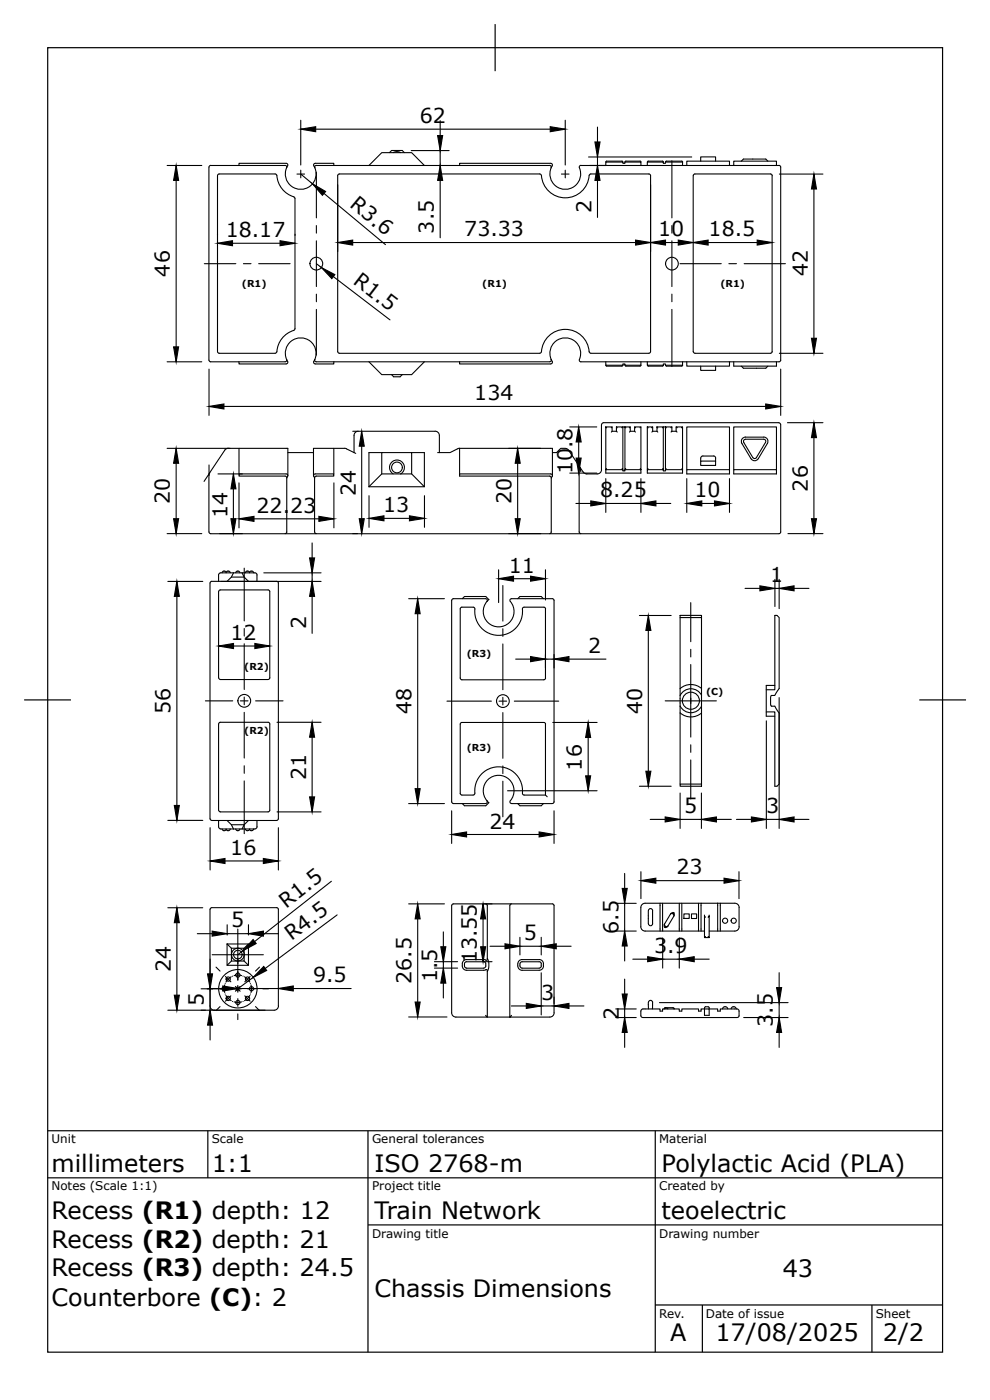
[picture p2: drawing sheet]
<svg xmlns="http://www.w3.org/2000/svg" width="210mm" height="297mm" viewBox="0 0 210 297" stroke-linecap="round" stroke-linejoin="round" font-family="sans-serif">
<g fill="none" stroke="#000" stroke-width=".23">
<path d="M35.5 35.1h7.4M37.4 38.3v35.4M44.4 35.5v41.2l.3 .1h15.8a.36 .36 0 0 0 .4-.5M44.4 35.5l.3-.4h15.8a.34 .34 0 0 1 .4 .5M50.8 35.1v-.4h10a.35 .35 0 0 1 .3 .5M58.4 37h-11.9l-.3 .1v37.6M58.4 37l.4 .3M58.8 37.3a5.1 5.1 0 0 0 3.6 4.5M60.9 35.6a3.3 3.3 0 0 0 3 4.6 3.3 3.3 0 0 0 3-4.6M61.1 35.2l-.2 .4M63.1 37h1.6M63.9 37l2.5 2"/>
<path d="M63.9 25.5v9.6M63.9 36.1v1.7M66.6 35.2l.3 .4M66.8 35.6a.35 .35 0 0 1 .4-.5h49.5a.34 .34 0 0 1 .3 .5M67 27.4h49.8M67.2 36.6v9.7M70.9 35.1v-.4h-4a.35 .35 0 0 0-.3 .5M78.3 35.1l2.8-2.7h6.3l2.7 2.7M82.7 32.4l.5-.4h2.2l.5 .4M83.5 32.4a1.56 1.56 0 0 1 1.6 0M87.3 32h8.1M93.5 25.6v3.2"/>
<path d="M93.5 32v3.1M93.5 38.3v12.2M97.6 35.1v-.4h19.4a.35 .35 0 0 1 .3 .5M119.2 37h1.6M120 25.5v9.6M120 36.1v1.7M123.3 35.1h42.1l.4 .4M123.4 35.1a.35 .35 0 0 0-.4 .5 3.3 3.3 0 0 1-3.2 4.6 3.3 3.3 0 0 1-2.5-5M125 33.3h21.9M125.1 37.3a5.1 5.1 0 0 1-5.2 4.7 5.1 5.1 0 0 1-5-4.9l-.3-.1h-42.7l-.2 .3v37.4M126.9 27v3.2M126.9 33.3v1.8"/>
<path d="M126.9 38.3v7.9M128.8 34.2h3.3l.2 .2M128.8 34.2l-.2 .2M132.7 34.4v.3h-.4v-.3h-3.7v.7M132.7 34.4h3.4v.7M132.9 34.2h3M132.9 34.2l-.2 .2M135.9 34.2l.2 .2M137.5 34.4l.2-.2h3l.2 .2M137.8 37h-12.3l-.4 .3M137.8 37l.4 .3v37.4M141.3 34.4v.3h-.4v-.3h-3.4v.7"/>
<path d="M141.3 34.4h3.6v.7M141.3 34.4l.2-.2h3.3l.2 .2M142.7 34.1v12.2M145.8 35.1v-.9h9.1v.9M148.8 34.2v-.9h3.2v.9M155.8 35.1v-.9h9.1v.9M157.4 34.2l.5-.4h4.7l.5 .4M164 37.3v37.4M164 37.3l-.4-.3h-16l-.3 .1-.1 37.6M165.5 37h9.3M165.8 35.5v41l-.2 .3h-42.3M43.4 56h6.7"/>
<path d="M49.4 51.7h10.1M51.7 56h1.6M54.9 56h6.7M62.4 41.8l.2 .4v27.6l-.2 .4M67.2 56l1.1 .8M67.2 47.9v1.6M67.2 51.2v9.7M68.8 41.1l13.1 10.9M70.8 58.7l12 9.2M74.9 51.5h60.1M141.3 51.5h2.7M142.7 47.9v1.6"/>
<path d="M142.7 51.2v9.7M144.4 56h8.8M150.4 51.5h10.4M154.8 56h1.6M158 56h8.8M172.8 40.1v31.8M35.5 76.8h7.4M44.4 78.4v9.8M46.2 74.7l.3 .3M46.5 75h11.9M58.8 74.7l-.4 .3M60.9 76.3a3.3 3.3 0 0 1 3-4.5 3.3 3.3 0 0 1 3 4.5"/>
<path d="M60.9 76.3l.2 .4a.35 .35 0 0 1-.3 .6h-10v-.5M62.4 70.2a5.1 5.1 0 0 0-3.6 4.5M66.8 76.3a.35 .35 0 0 0 .4 .5h49.5a.36 .36 0 0 0 .3-.5M66.9 76.3l-.3 .4a.36 .36 0 0 0 .3 .6h4v-.5M67.2 62.5v1.6M67.2 65.7v9.7M71.7 74.7l.4 .3M72.1 75h42.5M78.3 76.8l2.8 2.8h6.3l2.7-2.8M83.2 79.6l.4 .4h1.4l.4-.4M97.6 76.8v.5h19.4a.51 .51 0 0 0 .3-.5 .51 .51 0 0 0-.3-.5 3.3 3.3 0 0 1 3.2-4.5 3.3 3.3 0 0 1 2.8 4.7l.4 .3M125.1 74.7a5.1 5.1 0 0 0-5.2-4.7 5.1 5.1 0 0 0-5 4.9l-.3 .1"/>
<path d="M125.1 74.7l.4 .3M125.5 75h12.3M128.6 76.8v.8h3.7M128.6 77.6l.2 .1M128.8 77.8h3.3M132.3 77.6l-.2 .1M132.7 77.6l.2 .1M132.9 77.8h3M136.1 76.8v.8h-3.4v-.3h-.4v.3M136.1 77.6l-.2 .1M137.5 76.8v.8h3.4v-.3h.4v.3h3.6v-.8M137.5 77.6l.2 .1"/>
<path d="M137.7 77.8h3M138.2 74.7l-.4 .3M140.9 77.6l-.2 .1M141.3 77.6l.2 .1M141.5 77.8h3.3M142.7 62.5v1.6M142.7 65.7v12.1M145 77.6l-.2 .1M145.8 76.8v1h9.1v-1M147.2 74.7l.4 .3M147.6 75h16M148.8 77.8v.9h3.2v-.9"/>
<path d="M155.8 76.8v1h9.1v-1M157.4 77.8l.5 .4h4.7l.5-.4M164 74.7l-.4 .3M165.5 75h9.3M165.8 78.4v9.8M35.5 95.2h13.4M37.4 98.4v11.8M47.5 86.3h115.1M48.5 95.2h12.6v5.8M48.5 95.2l-.8 .4-3.2 4.8M50.8 95.2v5.5M61.1 96.1h5.5"/>
<path d="M70.9 95.2v5.5M73.1 95.2h-6.5v5.8M73.2 95.2l.4 .1M73.5 95.3l2 1M74.9 91.6h1M75.2 96.1v-3.6a.88 .88 0 0 1 .9-.9h16.3a.91 .91 0 0 1 .9 .9v3.6M76.8 94.8v15.4M81.1 96.1h-2.8v7.3M87.4 96.1h2.7v7.3h-11.8M97.2 95.3l-1.6 .8h-2.7M97.6 95.2l-.4 .1M109.9 98.4v11.8"/>
<path d="M117.3 96.1a1.09 1.09 0 0 0 1.5-.6 1.45 1.45 0 0 1 2.3 .7l1.9 2.8v14l.4 .3M121 90.7h5.7M122.9 93.9v3.4M128.2 89.8h37.4l.2 .4-.1 23-.3 .2h-120.7l-.3-.4v-14.2M128.2 89.8l-.4 .2-.1 .2v9.6a.88 .88 0 0 1-.9 .9h-2.2l-.8-.4M128.6 99.8h3.7v.2h.4v-.2h3.4v.7h-7.5zM128.6 90.7h1.4l-.2 .2M128.8 90.9l-.2-.2v9.1l.2-.2M129.8 91.8l.2-.2h.9l.2 .2M130 90.7v.9M130.9 90.7h1.4l-.2 .2M131.1 90.9l-.2-.2v.9"/>
<path d="M132.9 90.9l-.2-.2v9.1l.2-.2M133.7 90.9l.1-.2h-1.5v9.1l-.2-.2M133.8 90.7v.9l-.1 .2M133.8 91.6h1l.1 .2M134.8 90.7v.9M134.9 90.9l-.1-.2h1.3l-.2 .2M136.1 90.7v9.1l-.2-.2M137.5 99.8h3.4v.2h.4v-.2h3.6v.7h-7.4zM137.5 90.7h1.1l-.2 .2M137.7 90.9l-.2-.2v9.1l.2-.2M138.4 91.8l.2-.2h.9l.2 .2M138.6 90.7v.9"/>
<path d="M139.5 90.7h1.4l-.2 .2M139.7 90.9l-.2-.2v.9M141.5 90.9l-.2-.2v9.1l.2-.2M142.5 90.9l.2-.2h-1.8v9.1l-.2-.2M142.7 90.7v.9l-.2 .2M142.7 91.6h.9l.2 .2M143.6 90.7v.9M143.8 90.9l-.2-.2h1.3l-.1 .2M144.9 90.7v9.1l-.1-.2M145.8 99.8h9.1v.9h-9.1zM145.8 99.8v-9.1h9.1v9.1M148.8 97.9h3.2v1h-3.2z"/>
<path d="M149.3 96.9l2.2-.1 .4 .3 .1 .2M149.3 96.8l-.4 .3-.1 .8M152 97.3v.6M155.8 99.8h9.1v.9h-9.1zM155.8 99.8v-9.1h9.1v9.1M157.7 93.1l.6-.3h3.9a.91 .91 0 0 1 .7 1.4l-1.9 3.2a.91 .91 0 0 1-1.5 0l-2-3.4-.1-.5zM159.9 97.2l-2-3.2v-.5l.4-.2h4l.3 .4v.3l-2 3.2M160.6 97.2l-.4 .2-.3-.2M167.2 89.8h7.6M172.8 92.9v17.3M35.5 113.3h7.4M44.5 100.4l-.1 .5"/>
<path d="M44.5 100.4l-1.2 1.8M46.3 100.7h5.2M46.6 113.3h4.9M49.6 103.8v6.4M50.8 102.6v9.5M53.9 110.2h13.8M60.9 101.5l-.4-.4h-9.7v-.4h10a.48 .48 0 0 1 .3 .4 .48 .48 0 0 1-.2 .4M60.9 101.5v11.5l-.4 .3M66.3 115.3v3.2M66.8 101.5v11.5M66.8 101.5l.4-.4h3.7v-.4h-4a.48 .48 0 0 0-.3 .4 .48 .48 0 0 0 .2 .4M66.8 113l.4 .3"/>
<path d="M70.9 102.6v9.5M74.9 113.3h1M78.4 105.3v6.7M81.1 100.7v-4.6h6.3v4.6M81.5 110.1h5.5M83.5 100.6a1.58 1.58 0 0 1-.4-2.3 1.58 1.58 0 0 1 2.4 0 1.58 1.58 0 0 1-.4 2.3M85.1 100.7h2.3l2.7 2.7M85.1 100.7h-4l-2.8 2.7M90.1 105.3v6.7M97.6 100.7v-5.5h19.7v5.8M108 113.3h6.8M117.1 101.5l-.4-.4h-19.1v-.4h19.4a.48 .48 0 0 1 .3 .4 .48 .48 0 0 1-.2 .4"/>
<path d="M117.1 101.5v11.5l-.4 .3M121 100.5h5.7M122.3 106.9h3.2M123.3 100.2l-.3-1.2 .8 1.3M128.6 106.9h7.5M128.6 101.7v7.1M136.1 101.7v7.1M139.3 106.9h3.1M145.8 101.7v7.1M149 106.9h2.7M154.9 101.7v7.1M167.3 113.3h7.5"/>
<path d="M35.6 123.5h7.5M37.6 126.7v44.4M46.4 122.1v1.4M46.4 125.7v18.3M46.4 125.7l.4-.4h10.1l.3 .2 .1 18.5-.4 .3M48 121.5a.47 .47 0 0 0-.5-.2 .47 .47 0 0 0-.3 .4M48.2 123.5l.9-.9h2.7l1 .9M48.9 121.7a.45 .45 0 0 0-.5-.4 .45 .45 0 0 0-.4 .4M49.6 121.7h1.8M49.6 121.7h-1.4a2.22 2.22 0 0 0-1.7 .2l-.1 .2M49.6 121.7l-.5 .9M49.6 137.2h4.5"/>
<path d="M50.4 121.3l.4 .1 .1 .3M50.4 121.3l-.3 .4M51.4 121.7h1.4a2.31 2.31 0 0 1 1.7 .2l.1 .2M51.4 121.7l.4 .9M51.9 120.7v11.2M51.9 133.5v1.6M51.9 136.7v9.7M52.6 121.3l-.3 .1-.2 .3M52.6 121.3l.4 .4M53 121.5a.49 .49 0 0 1 .5-.2 .49 .49 0 0 1 .4 .4M54.6 122.1v1.4M56 121.7h12.2"/>
<path d="M58.8 123.5l.3 .3v50.1l-.3 .3M66.3 121.7v1.8M66.3 126.7v7.8M68.2 123.5h-23.2l-.3 .1-.1 50.3 .4 .3M86.8 127.2h7.6M88.7 130.3v37.2M96.3 127.2h6.8M96.3 127.2l-.4 .3v42.8l.4 .4M98.1 129h2.4l.2 .1 .1 .3M98.1 129l-.4 .3v14.7l.4 .4M98.2 127.2l.4-.5h4.6l.6 .6-.4 .5M103.1 127.2a.36 .36 0 0 1 .3 .2 .36 .36 0 0 1 0 .3"/>
<path d="M105.9 121v7M106.8 124.4v7.5M106.8 133.5v1.7M106.8 136.8v9.7M109 122.9h3.7M109.5 140h3.2M109.9 127.2l.5-.5h4.5l.5 .5M115.5 129h-4.2l-.3 .1a5.5 5.5 0 0 1-3.1 5.4 5.1 5.1 0 0 1-7.1-5.1M115.5 129l.3 .1v.2v14.7l-.3 .4M115.8 121v6.4M115.8 140h1.9M117.3 127.2h-8.7a.36 .36 0 0 0-.3 .2 .36 .36 0 0 0 .1 .3 3.3 3.3 0 0 1-.3 4.5 3.3 3.3 0 0 1-4.5 0 3.3 3.3 0 0 1-.2-4.5"/>
<path d="M117.3 127.2l.4 .3v42.8l-.4 .4M120.8 140h7.9M135.8 130.7h6.7M137.7 133.9v29.9M144.4 130.7h4.6v.5h-4.6zM144.4 131.2v35.3M146.7 128v8.3M146.7 137.9v1.6M149 131.2v15M158.2 125h3.2M164.6 123.1v5.7M164.6 125h.9"/>
<path d="M165.5 123.1v6.2M168.6 125h3.2M43.6 148.9h5.8M46.4 153.8v18.3M46.4 144l.4 .3M46.8 144.3h10.1M51 148.9h1.7M51.9 148.1v1.6M51.9 151.3v9.7M54.3 148.9h5.8M57.3 153.8l-.1 18.4-.3 .2h-10.1l-.4-.3M57.3 153.8l-.4-.4h-10.1l-.4 .4"/>
<path d="M58.8 153.4h9.4M66.3 156.6v12.7M94.9 148.9h9.4M98.1 153.4h17.4M98.1 144.4h17.4M98.1 153.4l-.4 .4v14.7l.4 .4M106 148.9h1.6M106.8 148.1v1.6M106.8 151.4v9.7M109.2 148.9h9.4M115.5 153.4l.3 .4v15.1M117.4 153.4h9.4"/>
<path d="M124.9 156.6v8.2M141.3 148.9h10.8M144.4 150a2.54 2.54 0 0 0 2.3 1.4 2.54 2.54 0 0 0 2.3-1.4M144.4 147.7a2.54 2.54 0 0 1 2.3-1.4 2.54 2.54 0 0 1 2.3 1.4M144.4 151.4a3.4 3.4 0 0 0 4.6 0M144.4 146.2a3.4 3.4 0 0 1 4.6 0M146.7 141.1v15.5M146.7 158.2v1.6M149 147.7v2.3M149 146.2v1.5M149 150v16.5M162.7 146.5h1.8v-15.8h.5l.5 .5v15l-1 1.5h-.7l-.2 .4 .1 1.8 .8 .1 1 1.4v15.1l-.5 .5h-.5v-15.8h-1.8"/>
<path d="M162.7 153.1v22.9M164.5 145.6h-1.8v6.5h1.8M165.5 148.2v27.8M35.6 174.2h7.5M44.6 175.8v9M45 174.3h13.7M46.4 174.3v1.3l.1 .2 .4 .2M46.9 176.1h2.7M47.2 176.1a.46 .46 0 0 0 .3 .3 .46 .46 0 0 0 .5-.2M48 176.1a.45 .45 0 0 0 .4 .3 .45 .45 0 0 0 .5-.3M48.2 174.3l.9 .9h2.7l1-.9M49.1 175.2l.5 .9"/>
<path d="M49.6 176.1h1.8M50.1 176.1l.3 .3M50.9 176.1l-.1 .3h-.4M51.4 176.1h2.7M51.8 175.2l-.4 .9M51.9 162.6v1.6M51.9 165.9v11.2M52.1 176.1l.2 .3h.3M53 176.1l-.4 .3M53.9 176.1a.47 .47 0 0 1-.4 .3 .47 .47 0 0 1-.5-.2M54.6 174.3v1.3l-.2 .4h-.3M58.8 172.4h9.4"/>
<path d="M59.1 175.8v9M86.8 170.7h7.6M95.9 172.2v6.9M96.3 170.7h6.8M99.1 177.2h15.4M100.8 168.5l-.1 .2-.2 .2h-2.4M100.8 168.4a5.1 5.1 0 0 1 5.2-5.5 5.1 5.1 0 0 1 5 5.7l.3 .3h4.5l.4 .3M103.4 170.1a.36 .36 0 0 1 0 .4 .36 .36 0 0 1-.3 .2M103.4 170.1a3.3 3.3 0 0 1 .3-4.6 3.3 3.3 0 0 1 4.6 .2 3.3 3.3 0 0 1 0 4.6l.1 .3 .2 .1h8.7M103.4 170.1l.4 .4-.6 .6h-4.6l-.4-.4M106.8 162.7v1.6M106.8 165.9v7.6"/>
<path d="M107.8 168h19M109.9 170.7l.5 .4h4.5l.5-.4M117.7 172.2v6.9M135.8 167h6.7M138.1 174h3.2M144.4 166.5h4.6v.5h-4.6zM144.4 168.4v7.6M144.4 174h4.5M146.7 161.4v8.3M148.9 168.4v7.6M152.1 174h3.2M156.4 174h3.2"/>
<path d="M162.7 174h2.8M168.6 174h3.2M35.6 192.8h7.5M37.6 196v15.4M41.9 198.3h3.2M47.8 182.9h8.1M48.2 196.4v2.2M48.2 198.3h4.6M50.5 197.3v10.9M52.8 196.4v2.2M55.9 198.3h3.2M70.4 187.2l-16.3 12.8"/>
<path d="M71.6 194.3l-15.3 11.4M86.8 192h7.6M88.7 195.2v17.6M94.1 197.9v3.2M96.3 192h21M96.3 192l-.4 .3v22.8a.91 .91 0 0 0 .9 .9h6.7l-.4-.3M102.6 195.2v5.9M102.7 192h1.8M103.1 192l.4 .3v11.4l-.1 .2h-.3M108.3 192.3v23.7h-4.8v-9.8l-.1-.3-.3 .1M108.6 192l-.3 .3M110.4 199.1v3.7"/>
<path d="M114.9 199.1v3.7M117.3 192l.4 .3v22.8M130.7 191.9h4.4M130.7 197.8h4.4M132.6 185.5v3.2M132.6 191.9v5.9M136.1 185.1v5.8M137.7 193.4v2.8M137.7 193.4a.45 .45 0 0 1 .4-.4 .45 .45 0 0 1 .5 .4M137.7 196.2a.45 .45 0 0 0 .4 .4 .45 .45 0 0 0 .5-.4M138.6 193.4v2.8M139.3 187h14.5"/>
<path d="M140.2 191.8v6M140.7 191.8v6M140.7 199.2v6.4M141.1 196.2l-.1 .6 .2 .2M141.3 196.8l-.1 .2M141.9 196.6l-.5 .4h-.2M142.5 194l.4 .1 .2 .4-1.3 2.2-.4 .1-.3-.5zM143.1 193.9v.7M143.1 193.9l-.2 .2M143.1 193.9h-.5l-.2 .3M144.2 191.8v6M144.2 199.2v6.4"/>
<path d="M144.8 191.8v6M145.2 194.1h1.2v1h-1.2zM146.8 194.1h1.1v1h-1.1zM148.3 191.8v6M148.9 191.8h-11.9a.91 .91 0 0 0-.9 1v4a.91 .91 0 0 0 .9 1h12.6M149.6 194.4v.2M149.8 198.9l-.2 .2h1M149.8 194.8l-.2-.2v4.5M150.4 194.8l.2-.2v4.5l-.2-.2M150.6 194.4v.2M152.4 191.8h-3.5v6M152.4 191.8v6"/>
<path d="M152.4 191.8h.6M156.9 185.1v5.8M156.9 192.8v4M157 196.8a.91 .91 0 0 1-1 1h-5.4M157 192.8a.91 .91 0 0 0-.9-1h-3.1v6M35.6 214.6h22.6M42.7 210h5.9M44.2 210h3.1M44.6 213.6a.91 .91 0 0 0 .9 1M44.6 217.7v3.2M45.1 202.8h10.8M45.9 205.4l.8 .9"/>
<path d="M46.7 213.8l-.8 .8M47.7 209.2l-.1 .8 .1 .8M47.8 211.1h.1M47.8 208.9h.1M47.9 207.4l1.1 1.1M48 211.4l.5 .7 .6 .4M48.2 200.5h4.6v4.5h-4.6zM48.2 200.5l.9 .9M49 211.5l-1.1 1.1M49.1 207.5l-.6 .4-.5 .7M49.1 202.8v1.3h1.4M49.1 204.1l-.9 .9"/>
<path d="M49.2 202.8a1.35 1.35 0 0 0 1.3 1.3M49.4 212.7h.1M49.4 207.3h.1M49.8 210h1.4M50 209.5l1 1M50.5 201.4h-1.4v1.4M50.5 201.4h1.3v1.4M50.5 209.3v1.4M50.5 212.1v1.6M50.5 215.3v1.3M50.5 210h8.6M50.5 201.4a1.35 1.35 0 0 0-1.3 1.4"/>
<path d="M50.5 201.4a1.35 1.35 0 0 1 1.4 1.4M51 209.5l-1 1M51.3 207.2l-.8-.1-.8 .1M51.3 212.8l-.8 .1-.8-.1M51.6 201.9l-1.1 .9M51.6 207.3h.1M51.6 212.7h.1M51.8 202.8v1.3h-1.3M51.8 204.1l1 .9M51.9 202.8a1.35 1.35 0 0 1-1.4 1.3M51.9 207.5l.7 .4 .5 .7M52 211.5l1.1 1.1"/>
<path d="M52.6 210h1.6M52.8 200.5l-1 .9M53.1 211.4l-.5 .7-.7 .4M53.1 207.4l-1.1 1.1M53.2 208.9h.1M53.2 211.1h.1M53.3 209.2l.1 .8-.1 .8M53.8 207.6l-3.3 2.4M54.3 213.8l.8 .8M55.1 205.4l-.8 .9M55.8 210h1.2M59.1 213.7v-20.7l-.3-.2h-13.8l-.4 .3v21.5"/>
<path d="M59.1 213.6a.91 .91 0 0 1-.9 1M62.3 210h12.3M86.8 216h8.1M92.2 204.3h5M92.2 205.6h5M94.1 204.3v1.3M94.1 208.8v3.2M99.1 205.6h3.6M102.7 203.8h-3.6a1.17 1.17 0 0 0-1 1.1 1.17 1.17 0 0 0 1 1.2h3.6M102.7 204.3h.2a.88 .88 0 0 1 0 1.3h-.2M102.7 203.8l.4 .1M103.1 206l-.4 .1"/>
<path d="M103.5 203.5a3.1 3.1 0 0 1 0 2.8M104.1 201h3.1M104.5 204.3h-5.6a.88 .88 0 0 0 0 1.3h.2M108.6 213.7h3.2M110.4 201h4.5M110.9 203.8h3.6a1.16 1.16 0 0 1 .9 1.1 1.16 1.16 0 0 1-.9 1.2h-3.6M110.9 204.3h3.6l.4 .2a.95 .95 0 0 1-.2 1.1h-.2M110.9 205.6h3.6M110.9 203.8a1.16 1.16 0 0 0-1 1.1 1.16 1.16 0 0 0 1 1.2M110.9 204.3h-.3a.88 .88 0 0 0 0 1.3h.3M114.9 206.6v9M114.9 213.7h2.8"/>
<path d="M117.7 215.1a.91 .91 0 0 1-.9 .9h-8.5l.3-.3M118.1 201h3.2M120.8 213.7h3.2M130.7 214.3h4.4M130.7 216.1h4.4M132.6 200.9v3.2M132.6 208v3.1M132.6 214.3v1.8M132.6 219.3v3.2M134.4 203.7h3.1M136.1 214.8v1M136.1 215.7l.4 .4h20.1"/>
<path d="M137.7 212.9v1.4M137.7 212.9a.45 .45 0 0 1 .4-.4 .45 .45 0 0 1 .5 .4M138.6 212.9v1.4M140 212.9h27.4M140.7 203.7h3.5M141 214.3l.3-.3-.1 .3M141.9 214.3l-.6-.3h1.6l.2 .3M143.1 214.1l.1 .2M147.4 203.7h3.2M149.6 214.3h1v1.4h-1zM150.4 213.8l-.7 .1-.1 .4h-.7v.5h-.6v-.5h-3.5v.5h-.6v-.5h-3.5v.5h-.5v-.5h-3.7l-.3 .2-.1 .2M150.4 213.8l.1 .1 .1 .4h1.8v.5h.6v-.5l3.7 .1 .2 .4v.9l-.3 .4"/>
<path d="M153.9 213.8l.4 .1 .2 .4M153.9 213.8l-.4 .3-.1 .2M155.3 214.3a.55 .55 0 0 1 .5-.5 .55 .55 0 0 1 .5 .5M157.9 216.1h9.5M165.5 206.6v3.2M165.5 212.9v3.2M165.5 219.3v3.2"/>
<circle cx="67.2" cy="56" r="1.35"/>
<circle cx="142.7" cy="56" r="1.35"/>
<circle cx="84.3" cy="99.3" r="1.14"/>
<circle cx="51.9" cy="148.8" r="1.35"/>
<circle cx="106.8" cy="148.9" r="1.35"/>
<circle cx="146.7" cy="148.8" r="1.81"/>
<circle cx="154" cy="195.6" r=".55"/>
<circle cx="155.8" cy="195.6" r=".55"/>
<circle cx="47.6" cy="210" r=".45"/>
<circle cx="48.5" cy="208" r=".45"/>
<circle cx="48.5" cy="212.1" r=".45"/>
<circle cx="50.5" cy="210" r="4.1"/>
<circle cx="50.5" cy="202.7" r=".91"/>
<circle cx="50.5" cy="207.1" r=".45"/>
<circle cx="50.5" cy="212.9" r=".45"/>
<circle cx="52.6" cy="212.1" r=".45"/>
<circle cx="52.6" cy="208" r=".45"/>
<circle cx="53.4" cy="210" r=".45"/>
</g>
<g fill="#000">
<path d="M37.4 35.1l.5 3.2h-1zM63.9 27.4l3.1-.5v1.1zM92.9 28.8h1.1l-.5 3.2zM93.5 35.1l.5 3.2h-1.1zM116.8 26.9l3.2 .5-3.2 .6zM126.3 30.2h1.1l-.5 3.1zM126.9 35.1l.5 3.2h-1.1zM46.2 51.7l3.2-.6v1.1zM59.5 51.1l3.2 .6-3.2 .5zM66.4 39l2.7 1.7-.6 .8zM68.3 56.8l2.8 1.5-.6 .9zM71.7 51.5l3.2-.5v1.1z"/>
<path d="M135 51l3.2 .5-3.2 .6zM138.2 51.5l3.1-.5v1.1zM144 51l3.2 .5-3.2 .6zM147.2 51.5l3.2-.5v1.1zM160.8 51l3.2 .5-3.2 .6zM172.8 37l.6 3.1h-1.1zM36.9 73.7h1l-.5 3.1zM172.3 71.9h1.1l-.6 3.1zM37.4 95.2l.5 3.2h-1zM44.4 86.3l3.1-.5v1.1zM76.8 91.6l.5 3.2h-1zM109.9 95.2l.6 3.2h-1.1z"/>
<path d="M122.9 90.7l.5 3.2h-1zM122.4 97.3h1l-.5 3.2zM162.6 85.8l3.2 .5-3.2 .6zM172.8 89.8l.6 3.1h-1.1zM36.9 110.2h1l-.5 3.1zM49 110.2h1.1l-.5 3.1zM49.6 100.7l.5 3.1h-1.1zM50.8 110.2l3.1-.5v1zM65.7 118.5h1.1l-.5 3.2zM67.7 109.7l3.2 .5-3.2 .5zM76.3 110.2h1l-.5 3.1zM78.4 110.1l3.1-.5v1z"/>
<path d="M87 109.6l3.1 .5-3.1 .5zM109.4 110.2h1.1l-.6 3.1zM125.5 106.4l3.1 .5-3.1 .5zM136.1 106.9l3.2-.5v1zM145.8 106.9l3.2-.5v1zM151.7 106.4l3.2 .5-3.2 .5zM172.3 110.2h1.1l-.6 3.1zM37.6 123.5l.5 3.2h-1.1zM46.4 137.2l3.2-.5v1zM54.1 136.7l3.2 .5-3.2 .5zM66.3 123.5l.5 3.2h-1.1zM88.7 127.2l.5 3.1h-1z"/>
<path d="M105.9 122.9l3.1-.5v1zM112.7 139.5l3.1 .5-3.1 .5zM112.7 122.4l3.1 .5-3.1 .5zM117.7 140l3.1-.5v1zM137.7 130.7l.5 3.2h-1zM161.4 124.4l3.2 .6-3.2 .5zM165.5 125l3.1-.6v1.1zM66.3 153.4l.5 3.2h-1.1zM124.9 153.4l.5 3.2h-1zM37 171.1h1.1l-.5 3.1zM65.7 169.3h1.1l-.5 3.1zM88.2 167.5h1l-.5 3.2z"/>
<path d="M95.9 177.2l3.2-.5v1.1zM114.5 176.7l3.2 .5-3.2 .6zM124.4 164.8h1l-.5 3.2zM137.2 163.8h1l-.5 3.2zM141.3 173.5l3.1 .5-3.1 .6zM148.9 174l3.2-.5v1.1zM159.6 173.5l3.1 .5-3.1 .6zM165.5 174l3.1-.5v1.1zM37.6 192.8l.5 3.2h-1.1zM45.1 197.8l3.1 .5-3.1 .5zM44.6 182.9l3.2-.6v1.1zM53.7 199.6l.7 .8-2.8 1.5z"/>
<path d="M55.9 182.3l3.2 .6-3.2 .5zM52.8 198.3l3.1-.5v1zM88.7 192l.5 3.2h-1zM102.6 192l.5 3.2h-1zM132.1 188.7h1.1l-.6 3.2zM136.1 187l3.2-.5v1.1zM153.8 186.5l3.1 .5-3.1 .6zM37 211.4h1.1l-.5 3.2zM44.1 206.8h1l-.5 3.2zM44.6 214.6l.5 3.1h-1zM47.3 209.4l3.2 .6-3.2 .5zM56 205.3l.6 .8-2.8 1.5z"/>
<path d="M59.1 210l3.2-.6v1.1zM88.2 212.8h1l-.5 3.2zM93.6 201.1h1.1l-.6 3.2zM94.1 205.6l.6 3.2h-1.1zM102.1 201.1h1l-.5 3.2zM107.2 200.5l3.2 .5-3.2 .5zM111.8 213.1l3.1 .6-3.1 .5zM114.9 201l3.2-.5v1zM117.7 213.7l3.1-.6v1.1zM132.6 197.8l.6 3.1h-1.1zM132.1 211.1h1.1l-.6 3.2zM132.6 216.1l.6 3.2h-1.1z"/>
<path d="M137.5 203.2l3.2 .5-3.2 .6zM144.2 203.7l3.2-.5v1.1zM164.9 209.8h1.1l-.5 3.1zM165.5 216.1l.5 3.2h-1.1z"/>
</g>
<g fill="none" stroke="#000" stroke-width=".24">
<path d="M37.4 35.1l.5 3.2h-1zM63.9 27.4l3.1-.5v1.1zM66.4 39l2.7 1.7-.6 .8zM92.9 28.8h1.1l-.5 3.2zM93.5 35.1l.5 3.2h-1.1zM116.8 26.9l3.2 .5-3.2 .6zM126.3 30.2h1.1l-.5 3.1zM126.9 35.1l.5 3.2h-1.1zM172.8 37l.6 3.1h-1.1zM46.2 51.7l3.2-.6v1.1zM59.5 51.1l3.2 .6-3.2 .5zM68.3 56.8l2.8 1.5-.6 .9z"/>
<path d="M71.7 51.5l3.2-.5v1.1zM135 51l3.2 .5-3.2 .6zM138.2 51.5l3.1-.5v1.1zM144 51l3.2 .5-3.2 .6zM147.2 51.5l3.2-.5v1.1zM160.8 51l3.2 .5-3.2 .6zM36.9 73.7h1l-.5 3.1zM172.3 71.9h1.1l-.6 3.1zM37.4 95.2l.5 3.2h-1zM44.4 86.3l3.1-.5v1.1zM76.8 91.6l.5 3.2h-1zM109.9 95.2l.6 3.2h-1.1z"/>
<path d="M122.4 97.3h1l-.5 3.2zM122.9 90.7l.5 3.2h-1zM162.6 85.8l3.2 .5-3.2 .6zM172.8 89.8l.6 3.1h-1.1zM36.9 110.2h1l-.5 3.1zM49 110.2h1.1l-.5 3.1zM49.6 100.7l.5 3.1h-1.1zM50.8 110.2l3.1-.5v1zM65.7 118.5h1.1l-.5 3.2zM67.7 109.7l3.2 .5-3.2 .5zM76.3 110.2h1l-.5 3.1zM78.4 110.1l3.1-.5v1z"/>
<path d="M87 109.6l3.1 .5-3.1 .5zM109.4 110.2h1.1l-.6 3.1zM125.5 106.4l3.1 .5-3.1 .5zM136.1 106.9l3.2-.5v1zM145.8 106.9l3.2-.5v1zM151.7 106.4l3.2 .5-3.2 .5zM172.3 110.2h1.1l-.6 3.1zM37.6 123.5l.5 3.2h-1.1zM46.4 137.2l3.2-.5v1zM54.1 136.7l3.2 .5-3.2 .5zM66.3 123.5l.5 3.2h-1.1zM88.7 127.2l.5 3.1h-1z"/>
<path d="M105.9 122.9l3.1-.5v1zM112.7 139.5l3.1 .5-3.1 .5zM112.7 122.4l3.1 .5-3.1 .5zM117.7 140l3.1-.5v1zM137.7 130.7l.5 3.2h-1zM161.4 124.4l3.2 .6-3.2 .5zM165.5 125l3.1-.6v1.1zM66.3 153.4l.5 3.2h-1.1zM124.9 153.4l.5 3.2h-1zM37 171.1h1.1l-.5 3.1zM65.7 169.3h1.1l-.5 3.1zM88.2 167.5h1l-.5 3.2z"/>
<path d="M95.9 177.2l3.2-.5v1.1zM114.5 176.7l3.2 .5-3.2 .6zM124.4 164.8h1l-.5 3.2zM137.2 163.8h1l-.5 3.2zM141.3 173.5l3.1 .5-3.1 .6zM148.9 174l3.2-.5v1.1zM159.6 173.5l3.1 .5-3.1 .6zM165.5 174l3.1-.5v1.1zM37.6 192.8l.5 3.2h-1.1zM44.6 182.9l3.2-.6v1.1zM45.1 197.8l3.1 .5-3.1 .5zM52.8 198.3l3.1-.5v1z"/>
<path d="M53.7 199.6l.7 .8-2.8 1.5zM55.9 182.3l3.2 .6-3.2 .5zM88.7 192l.5 3.2h-1zM102.6 192l.5 3.2h-1zM132.1 188.7h1.1l-.6 3.2zM132.6 197.8l.6 3.1h-1.1zM136.1 187l3.2-.5v1.1zM153.8 186.5l3.1 .5-3.1 .6zM37 211.4h1.1l-.5 3.2zM44.1 206.8h1l-.5 3.2zM44.6 214.6l.5 3.1h-1zM47.3 209.4l3.2 .6-3.2 .5z"/>
<path d="M56 205.3l.6 .8-2.8 1.5zM59.1 210l3.2-.6v1.1zM88.2 212.8h1l-.5 3.2zM93.6 201.1h1.1l-.6 3.2zM94.1 205.6l.6 3.2h-1.1zM102.1 201.1h1l-.5 3.2zM107.2 200.5l3.2 .5-3.2 .5zM111.8 213.1l3.1 .6-3.1 .5zM114.9 201l3.2-.5v1zM117.7 213.7l3.1-.6v1.1zM132.1 211.1h1.1l-.6 3.2zM132.6 216.1l.6 3.2h-1.1z"/>
<path d="M137.5 203.2l3.2 .5-3.2 .6zM144.2 203.7l3.2-.5v1.1zM164.9 209.8h1.1l-.5 3.1zM165.5 216.1l.5 3.2h-1.1z"/>
</g>
<g fill="none" stroke="#000" stroke-width=".25">
<path d="M10.1 10.1h190.1v277.1h-190.1zM105.1 5.1v10M5.1 148.7h10M205.1 148.7h-9.9M10.1 240.2h190.1M10.1 250.2h190.1M44.1 240.2v10M78.1 240.2v47M139.1 240.2v47M78.1 260.2h122.1M139.1 277.2h61.1M149.1 277.2v10"/>
<path d="M185.2 277.2v10"/>
</g>
<g font-size="5.1">
<text x="10.9" y="249">millimeters</text>
<text x="45" y="249">1:1</text>
<text x="79.5" y="249">ISO 2768-m</text>
<text x="140.5" y="249">Polylactic Acid (PLA)</text>
<text x="10.9" y="258.9">Recess (R1) depth: 12</text>
<text x="79.5" y="258.9">Train Network</text>
<text x="140.5" y="258.9">teoelectric</text>
<text x="10.9" y="265">Recess (R2) depth: 21</text>
<text x="10.9" y="271.1">Recess (R3) depth: 24.5</text>
<text x="79.5" y="275.4">Chassis Dimensions</text>
<text x="166.2" y="271.3">43</text>
<text x="10.9" y="277.4">Counterbore (C): 2</text>
<text x="142.3" y="284.8">A</text>
<text x="151.9" y="284.8">17/08/2025</text>
<text x="187.5" y="284.8">2/2</text>
</g>
<g font-size="4.4">
<text x="89.2" y="26.1">62</text>
<text x="74.1" y="43.8" transform="rotate(40 74.1 43.8)">R3.6</text>
<text x="125.6" y="45.3" transform="rotate(-90 125.6 45.3)">2</text>
<text x="47.9" y="50.3">18.17</text>
<text x="92.1" y="49.6" transform="rotate(-90 92.1 49.6)">3.5</text>
<text x="98.6" y="50.2">73.33</text>
<text x="139.7" y="50.2">10</text>
<text x="150.5" y="50.2">18.5</text>
<text x="36.1" y="58.7" transform="rotate(-90 36.1 58.7)">46</text>
<text x="171.6" y="58.7" transform="rotate(-90 171.6 58.7)">42</text>
<text x="74.8" y="60.1" transform="rotate(37 74.8 60.1)">R1.5</text>
<text x="100.7" y="85">134</text>
<text x="121.5" y="100.7" transform="rotate(-90 121.5 100.7)">10.8</text>
<text x="36.1" y="107.1" transform="rotate(-90 36.1 107.1)">20</text>
<text x="75.5" y="105.3" transform="rotate(-90 75.5 105.3)">24</text>
<text x="108.6" y="107.1" transform="rotate(-90 108.6 107.1)">20</text>
<text x="127.4" y="105.6">8.25</text>
<text x="147.5" y="105.6">10</text>
<text x="171.5" y="104.4" transform="rotate(-90 171.5 104.4)">26</text>
<text x="48.3" y="110" transform="rotate(-90 48.3 110)">14</text>
<text x="54.5" y="108.9">22.</text>
<text x="61.6" y="108.9">23</text>
<text x="81.3" y="108.8">13</text>
<text x="108" y="121.6">11</text>
<text x="163.6" y="123.7">1</text>
<text x="48.9" y="135.9">12</text>
<text x="65" y="133.6" transform="rotate(-90 65 133.6)">2</text>
<text x="124.9" y="138.7">2</text>
<text x="36.2" y="151.7" transform="rotate(-90 36.2 151.7)">56</text>
<text x="87.4" y="151.6" transform="rotate(-90 87.4 151.6)">48</text>
<text x="136.3" y="151.6" transform="rotate(-90 136.3 151.6)">40</text>
<text x="65" y="165.6" transform="rotate(-90 65 165.6)">21</text>
<text x="123.6" y="163.7" transform="rotate(-90 123.6 163.7)">16</text>
<text x="145.3" y="172.7">5</text>
<text x="162.7" y="172.7">3</text>
<text x="103.9" y="176">24</text>
<text x="48.9" y="181.5">16</text>
<text x="143.7" y="185.7">23</text>
<text x="49.1" y="197">5</text>
<text x="60.8" y="193" transform="rotate(-38 60.8 193)">R1.5</text>
<text x="61.9" y="199.9" transform="rotate(-37 61.9 199.9)">R4.5</text>
<text x="111.2" y="199.7">5</text>
<text x="131.3" y="198.4" transform="rotate(-90 131.3 198.4)">6.5</text>
<text x="138.9" y="202.4">3</text>
<text x="141.7" y="202.4">.9</text>
<text x="36.3" y="206.5" transform="rotate(-90 36.3 206.5)">24</text>
<text x="66.5" y="208.6">9.5</text>
<text x="87.4" y="209" transform="rotate(-90 87.4 209)">26.5</text>
<text x="92.8" y="208.7" transform="rotate(-90 92.8 208.7)">1.5</text>
<text x="101.3" y="204.6" transform="rotate(-90 101.3 204.6)">13.55</text>
<text x="43.3" y="213.7" transform="rotate(-90 43.3 213.7)">5</text>
<text x="114.9" y="212.3">3</text>
<text x="164.1" y="215.3" transform="rotate(-90 164.1 215.3)">.5</text>
<text x="131.4" y="216.6" transform="rotate(-90 131.4 216.6)">2</text>
<text x="164.1" y="218.1" transform="rotate(-90 164.1 218.1)">3</text>
</g>
<g font-size="2.5">
<text x="10.9" y="242.9">Unit</text>
<text x="45" y="242.9">Scale</text>
<text x="79" y="242.9">General tolerances</text>
<text x="140" y="242.9">Material</text>
<text x="10.9" y="252.8">Notes (Scale 1:1)</text>
<text x="79" y="252.8">Project title</text>
<text x="140" y="252.8">Created by</text>
<text x="79" y="262.9">Drawing title</text>
<text x="140" y="262.9">Drawing number</text>
<text x="140" y="280">Rev.</text>
<text x="149.9" y="280">Date of issue</text>
<text x="186" y="280">Sheet</text>
</g>
<g font-size="2">
<text x="51.4" y="61">(R1)</text>
<text x="102.4" y="61">(R1)</text>
<text x="153" y="61">(R1)</text>
<text x="51.9" y="142.3">(R2)</text>
<text x="99.1" y="139.5">(R3)</text>
<text x="149.9" y="147.6">(C)</text>
<text x="51.9" y="156">(R2)</text>
<text x="99.1" y="159.5">(R3)</text>
</g>
</svg>
